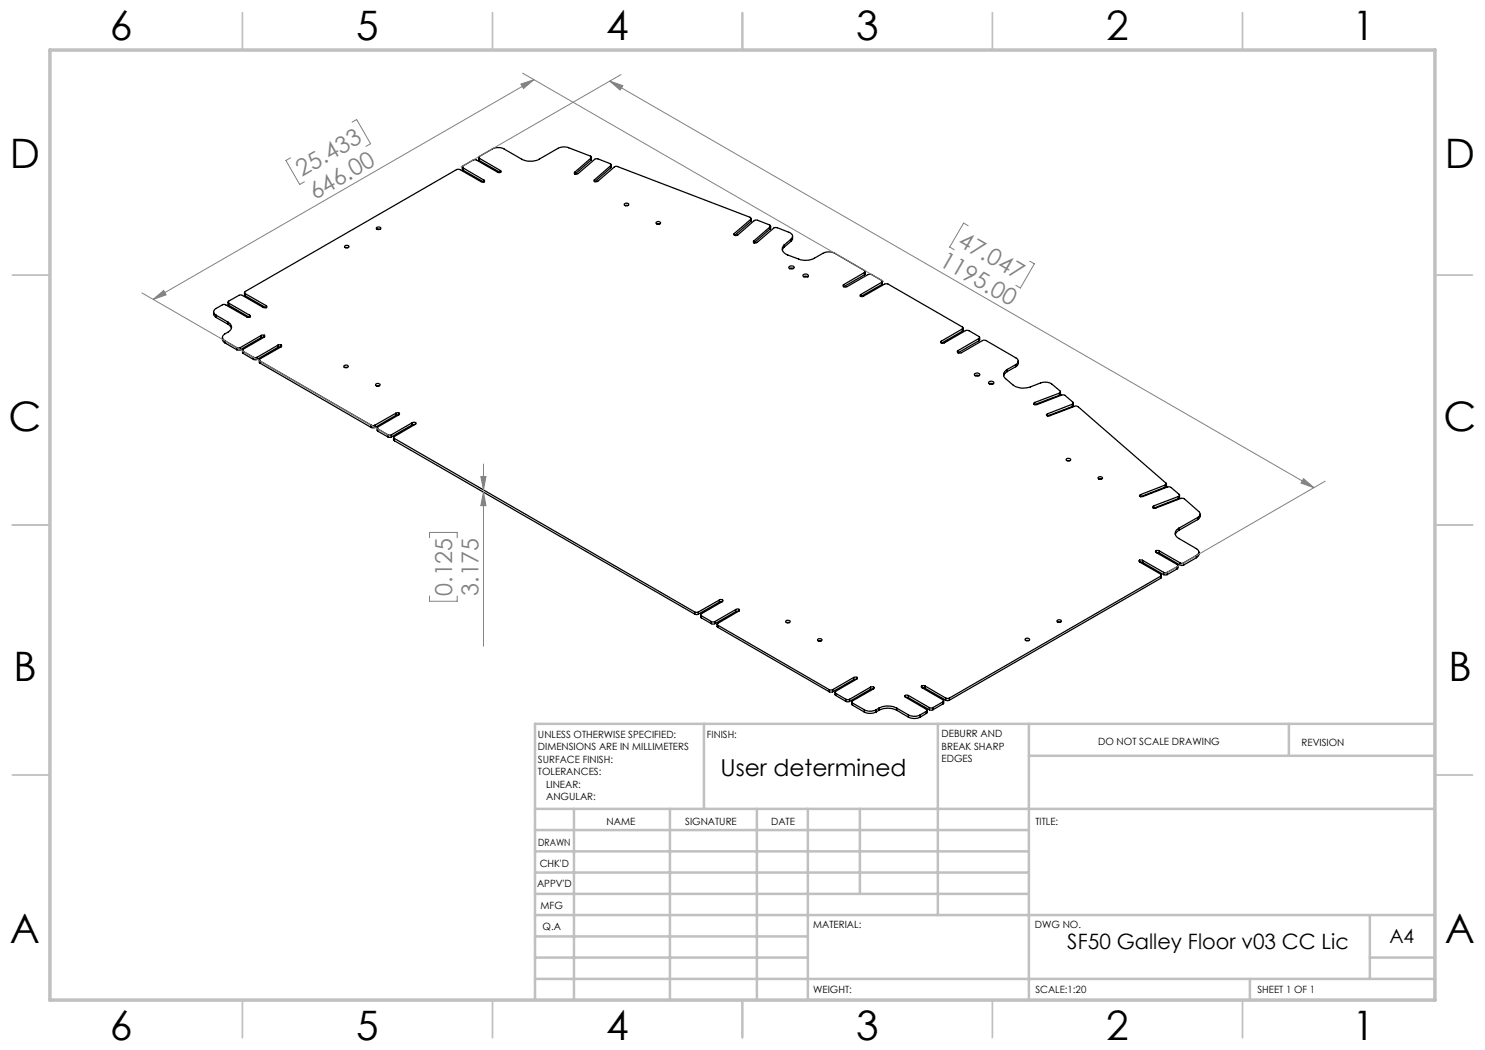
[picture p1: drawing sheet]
<svg xmlns="http://www.w3.org/2000/svg" width="297mm" height="210mm" viewBox="0 0 297 210" stroke-linecap="round" stroke-linejoin="round" font-family="sans-serif">
<g fill="none" stroke="#000" stroke-width=".25">
<path d="M92.5 33.4l.1 .6M92.6 33.6l-.1-.2v-.2l2.3-1.2h.3l4.5 2.5 .6-.1v-.2l-.1-.1M92.6 33.6l4.2 2.4M92.6 33.6v.4M92.6 34l4.1 2.4 .1-.4M95.7 31.5l.2 .6M95.9 31.7l4.2 2.4M95.9 31.7v.4M95.9 32.1l4.1 2.4M96.8 36l.1 .3-.5 .1-4.4-2.5h-.6l-42.4 24.4-.1 .2 .1 .2M100.1 34.1v.4M114.9 34.5v.2l.1 .1"/>
<path d="M114.9 34.5v.3M118.2 31.6l.1-.2-.2-.2-4.4-1.6a2.55 2.55 0 0 0-2.1 .1l-3.7 2.1a4 4 0 0 1-3.5 0l-3.6-2a2.61 2.61 0 0 0-2.3 0l-2.7 1.6 .1 .3M118.2 31.6l-3.3 2.9M118.2 31.6v.4M118.2 32l-3.2 2.8M118.3 31.5l-.1 .5M118.9 36l-.1 .2 .2 .1M118.9 36v.3M119 36.3h.5l3.4-2.9 .5-.1 26.6 10.2 .2 .2-.1 .2M122.2 33.1v-.2l-.2-.2-2.4-.9h-.6l-3.4 2.9-.6 .1M122.2 33.1l-3.3 2.9M122.2 33.1v.4"/>
<path d="M122.2 33.5l-3.2 2.8M122.2 33v.5M48.9 58.5l.1 .7M49 58.7l4.2 2.4M49 58.7v.5M49 59.2l4.2 2.4M68.9 49.2a.44 .44 0 0 1 .5-.2 .44 .44 0 0 1 .3 .5 .47 .47 0 0 1-.8-.3zM69.1 49.5h.5M75.4 45.5a.44 .44 0 0 1 .5-.2 .44 .44 0 0 1 .2 .5 .49 .49 0 0 1-.8-.2zM75.5 45.9h.5M124.8 40.8a.46 .46 0 0 1 .5-.2 .46 .46 0 0 1 .4 .4 .48 .48 0 0 1-.5 .2 .48 .48 0 0 1-.4-.4zM125 41.1h.6"/>
<path d="M131.2 44.5a.47 .47 0 0 1 .5-.2 .47 .47 0 0 1 .4 .4 .47 .47 0 0 1-.5 .2 .47 .47 0 0 1-.4-.4zM131.4 44.8h.5M146.9 46.7l-.1 .2 .1 .2M146.9 46.7v.3M150.1 43.9l-3.2 2.8M150.1 43.9v.4M150.1 44.3l-3.2 2.8M150.2 43.7l-.1 .6M150.7 48.2v.2l.1 .2M150.7 48.2v.3M154 45.4l.1-.2-.2-.2-2.5-1h-.3l-3.5 3-.7 .1M154 45.4l-3.3 2.8"/>
<path d="M154 45.4v.4M154 45.8l-3.2 2.8M154.1 45.2l-.1 .6M156.8 49a1.08 1.08 0 0 0 .4 1.9l2.5 .9a3.8 3.8 0 0 0 3.2-.2l1.7-.9a2.54 2.54 0 0 1 2.3 0l6 3.4a.19 .19 0 0 1 .2 .2 .19 .19 0 0 1-.2 .2M156.8 49.4l-.3 .6M156.8 49v.4M157.8 53.3a.55 .55 0 0 1 .6-.1 .55 .55 0 0 1 .4 .4 .63 .63 0 0 1-1-.2zM158.3 47.8a.76 .76 0 0 0 .2-.8 .76 .76 0 0 0-.7-.5l-2.4-1h-.5l-3.5 3-.6 .1M158.3 47.8l-1.5 1.2M158.3 47.8v.4M158.3 48.2l-1.5 1.2M158.5 47.3a.86 .86 0 0 1-.2 .9"/>
<path d="M158.7 53.7h-.8M158.7 53.7h.1M160.7 55a.58 .58 0 0 1 .9 .2 .66 .66 0 0 1-1-.1zM160.7 55.3l.3-.1 .5 .1M161.5 55.3h.1M168.7 56.9l-.1 .2 .1 .2M168.7 56.9v.4M172.2 58.9l-.2 .3 .5 .1 4.4-2.5h.7l14.9 8.6 .1 .2-.1 .2M172.2 58.9v.4M172.9 54.5l-4.2 2.4M172.9 54.5v.5M172.9 55l-4.2 2.4"/>
<path d="M173.1 54.3v.4l-.2 .3M176.3 56.5l.2-.2-.1-.2-2.1-1.2-.5-.1-4.4 2.6-.7-.1M176.3 56.5l-4.1 2.4M176.3 56.5v.4M176.3 56.9l-4.1 2.4M176.5 56.3v.5l-.2 .1M42.7 62.4a.96 .96 0 0 0 .5 1.1M43.2 63a.7 .7 0 0 1-.5-.6 .7 .7 0 0 1 .5-.7l1.3-.7 .4-.1 4.6 2.6 .5-.1 .1-.2-.2-.2M43.2 63l2.4 1.4M43.2 63v.5M43.2 63.5l2.4 1.3M44.5 67.5v.6l.5 .5"/>
<path d="M45 68.1l2.3 1.4M45 68.1v.5M45 68.6l2.3 1.3M45.6 64.4a1.08 1.08 0 0 1 .7 1 1.08 1.08 0 0 1-.7 1.1l-.6 .3a.73 .73 0 0 0-.5 .7 .73 .73 0 0 0 .5 .6M45.6 64.8l.7 .8M45.6 64.4v.4M45.6 60.4v.5l.2 .2M45.8 60.6l-.2-.1 .2-.3 2.4-1.2 4.8 2.6a.26 .26 0 0 0 .3-.1 .26 .26 0 0 0-.1-.4M45.8 60.6l4.1 2.4M45.8 60.6v.5M45.8 61.1l4.1 2.4M47.3 69.5h.7"/>
<path d="M47.3 69.9h.7M47.3 69.5v.4M48 69.5v.4M48.5 70.1v.4l.1 .2M48.6 70.3l2.1 1.2M48.6 70.3v.4M48.6 70.7l2.1 1.2M49.9 63v.4M50.7 71.5h.7M50.7 71.9h.7M50.7 71.5v.4M51.4 71.5v.4"/>
<path d="M51.9 72v.5l.1 .1M52 72.2l22.3 12.8M52 72.6l22.3 12.9M52 72.2v.4M52.2 67.1l-4.2 2.4M52.2 67.1v.4M52.2 67.5l-4.2 2.4M52.8 67.5h-.6M52.9 67.1v.3l-4.3 2.5-.1 .2 .1 .2M52.9 67.1h-.7M52.9 67.1v.3M53.2 61.1v.4"/>
<path d="M55.6 69l-4.2 2.5M55.6 69v.5M55.6 69.5l-4.2 2.4M56.1 69.4l-.5 .1M56.2 69l.1 .2-.1 .2-4.3 2.4v.3l.1 .1M56.2 69h-.6M56.2 69v.3M68.8 73.2a.46 .46 0 0 1 .5-.2 .46 .46 0 0 1 .3 .4 .49 .49 0 0 1-.8-.2zM68.9 73.5h.6M75.1 76.9a.51 .51 0 0 1 .9 .1 .49 .49 0 0 1-.5 .2 .49 .49 0 0 1-.4-.3zM75.3 77.2h.5M188.3 68.2v.4"/>
<path d="M191.6 70.1l-.1 .2 .1 .2M191.6 70.5l.6 .1 4.3-2.5 .5-.1 6.2 3.6a.72 .72 0 0 1 .4 .6 .72 .72 0 0 1-.4 .7M191.6 70.1v.4M192.5 65.8l-4.2 2.4M192.5 65.8v.4M192.5 66.2l-4.2 2.4M192.6 65.6v.5l-.1 .1M194.9 74.7a.58 .58 0 0 1 1 .3 .63 .63 0 0 1-1-.1zM195 75.1l.4-.1 .4 .1M195.8 67.7l.1-.2-.1-.2-2.1-1.2h-.5l-4.4 2.5h-.6l-.1-.2 .2-.2M195.8 67.7l-4.2 2.4M195.8 67.7v.4"/>
<path d="M195.8 68.1l-4.2 2.4M195.9 67.5l-.1 .6M197.8 76.4a.59 .59 0 0 1 1 .3 .59 .59 0 0 1-1.1-.2zM197.9 76.8h.7M201.4 73.9a1.07 1.07 0 0 0-.3 1.8l1.5 1.3a3.7 3.7 0 0 0 3.5 .4l2-.8a2.43 2.43 0 0 1 2.3 .3l1.6 1.3 .1 .2-.2 .2M201.4 74.3l-.7 .8M201.4 73.9v.4M203.2 72.9l-1.8 1M203.2 72.9v.4M203.2 73.3l-1.8 1M203.6 72.2a.87 .87 0 0 1-.4 1.1M211.9 78.6l-5 1.9"/>
<path d="M211.9 78.6v.4M211.9 79l-5 1.9v-.4M212.1 78.4v.5l-.2 .1M74.3 85l.3 .2 .4-.2M74.3 85.5h.7M74.3 85v.5M75 85v.5M75.4 85.6v.5l.2 .1M75.6 85.8l2 1.2M75.6 85.8v.4M75.6 86.2l2 1.2M77.6 87l.3 .1 .4-.1"/>
<path d="M77.6 87.4l.2 .1 .5-.1M77.6 87v.4M78.3 87v.4M78.7 87.5v.4l.2 .3M78.9 87.7l60.1 34.7M78.9 87.7v.5M78.9 88.2l60.1 34.6M79.2 82.6l-4.2 2.4M79.2 82.6v.5M79.2 83.1l-4.2 2.4M79.7 83l-.5 .1M79.8 82.6l.1 .2-.1 .2-4.3 2.4-.1 .2 .2 .2"/>
<path d="M79.8 82.6h-.6M79.8 82.6v.3M82.4 84.6l-4.1 2.4M82.4 84.6v.4M82.4 85l-4.1 2.4M83 84.9l-.6 .1M83.1 84.5v.3l-4.2 2.5a.19 .19 0 0 0-.2 .2 .19 .19 0 0 0 .2 .2M83.1 84.5l-.7 .1M83.1 84.5v.3M206.9 80.5l-.2 .2 .1 .1 .6 .1 5-1.9h.4l1.8 1.5v.2l-.1 .1M209.5 82.8l-.2 .3 .6 .1 5.2-2 .5 .1 17.7 15.4v.2l-.3 .1M213.3 91.7a.44 .44 0 0 1 .5-.1 .44 .44 0 0 1 .3 .5 .49 .49 0 0 1-.8-.2z"/>
<path d="M213.4 92.1h.6M214.5 80.8l-5 2M214.5 80.8v.5M214.5 81.3l-5 1.9v-.4M214.7 80.6v.5l-.2 .2M219.6 95.5a.46 .46 0 0 1 .5-.2 .46 .46 0 0 1 .4 .4 .49 .49 0 0 1-.9-.2zM219.8 95.8h.5M228.1 98.9l-.1 .1a.28 .28 0 0 0 0 .4 .28 .28 0 0 0 .4-.1l5.3-1.9h.4l1.7 1.5 .1 .2-.2 .2M233 97l-4.9 1.9M233 97v.4M233 97.4l-4.9 1.9v-.4M233.3 96.8v.5l-.3 .1"/>
<path d="M235.7 99.3l-4.9 1.9M235.7 99.3v.4M235.7 99.7l-4.9 1.9v-.4M235.9 99.1v.4l-.2 .2M144.5 120l.1 .1-.1 .2-4.3 2.5-.1 .2 .2 .1M144.5 120h-.6M144.5 120v.3M227.9 112l.6 .1M227.9 112l-.1 .2 .2 .2 4.2 2.5 .1 .2-.2 .1M227.9 112v.4M228 112.4l.5 .1M228.5 112.1l4.2 2.4"/>
<path d="M228.5 112.1v.4M228.5 112.5l4.2 2.4M230.8 101.2l-.2 .1a.36 .36 0 0 0 .2 .4 .36 .36 0 0 0 .4-.1l4.9-1.9h.5l3.1 2.6a.7 .7 0 0 1-.2 1.2M231.2 110.1l.6 .1M231.2 110.1l-.1 .3 .1 .1 4.2 2.4 .2 .2-.2 .2M231.2 110.1v.3M231.3 110.5l.5 .1M231.8 110.2l4.2 2.4M231.8 110.2v.4M231.8 110.6l4.2 2.4M232.1 115.2l-42.2 24.4M232.1 115.2v.5"/>
<path d="M232.1 115.7l-42.2 24.3M232.3 115v.5l-.2 .2M232.7 114.5l.3 .1 .4-.1M232.7 114.9h.7M232.7 114.5v.4M233.4 114.5v.4M235.4 113.3l-2 1.2M235.4 113.3v.5M235.4 113.8l-2 1.1M235.6 113.1v.5l-.2 .2M235.8 105.6a1.08 1.08 0 0 0-.8 1.1 1.08 1.08 0 0 0 .8 1l3.5 2a.7 .7 0 0 1 .5 .7 .7 .7 0 0 1-.5 .7M235.8 106.1l-.7 .8"/>
<path d="M235.8 105.6v.5M236 112.6l.3 .1 .4-.1M236 113h.7M236 112.6v.4M236.7 112.6v.4M239.3 111.1l-2.6 1.5M239.3 111.1v.4M239.3 111.5l-2.6 1.5M239.5 103.5l-3.7 2.1M239.5 103.5v.4M239.5 103.9l-3.7 2.2M239.8 110.4a.96 .96 0 0 1-.5 1.1"/>
<path d="M240 102.8v.7l-.5 .4M139 122.4h.7M139 122.8l.3 .1 .4-.1M139 122.4v.4M139.7 122.4v.4M140.1 122.9v.5l.2 .2M140.3 123.1l2 1.2M140.3 123.6l2 1.1M140.3 123.1v.5M142.3 124.3h.7M142.3 124.7l.3 .1 .4-.1M142.3 124.3v.4"/>
<path d="M143 124.3v.4M143.4 124.8v.5l.2 .2M143.6 125.1l22.2 12.8M143.6 125.1v.4M143.6 125.5l22.2 12.9M143.9 120l-4.2 2.4M143.9 120v.4M143.9 120.4l-4.2 2.4M144.4 120.4h-.5M147.1 121.9l-4.1 2.4M147.1 121.9v.4M147.1 122.3l-4.1 2.4"/>
<path d="M147.7 122.3h-.6M147.8 121.9v.3l-4.2 2.5a.19 .19 0 0 0-.2 .2 .19 .19 0 0 0 .2 .2M147.8 121.9h-.7M147.8 121.9v.3M157.2 124.1a.42 .42 0 0 1 .5-.1 .42 .42 0 0 1 .3 .5 .47 .47 0 0 1-.8-.3zM157.3 124.5h.6M163.5 127.9a.46 .46 0 0 1 .5-.2 .46 .46 0 0 1 .4 .4 .49 .49 0 0 1-.9-.2zM163.7 128.2h.5M165.8 137.9h.7M165.8 138.4h.7M165.8 137.9v.5M166.5 137.9v.5"/>
<path d="M167 138.5v.5l.1 .1M167.1 138.7l2.1 1.2M167.1 138.7v.4M167.1 139.1l2.1 1.2M169.2 139.9h.7M169.2 139.9v.4M169.9 139.9v.4M170.7 135.5l-4.2 2.4M170.7 135.5v.4M170.7 135.9l-4.2 2.5M171.3 135.9h-.6M171.4 135.5v.3l-4.3 2.4-.1 .2 .1 .3"/>
<path d="M171.4 135.5h-.7M171.4 135.5v.3M174.1 137.4l-4.2 2.5M174.1 137.4v.5M174.1 137.9l-4.2 2.4M174.6 137.8l-.5 .1M174.7 137.4l.1 .2-.1 .2-4.2 2.4-.1 .2 .1 .2M174.7 137.4h-.6M174.7 137.4v.4M181 139.1h.7M181 139.1v.3l4.3 2.5 .1 .2-.1 .2M181 139.1v.3"/>
<path d="M181.2 139.5l.5 .1M181.7 139.1l4.2 2.4M181.7 139.1v.5M181.7 139.6l4.2 2.3M184.4 137.2h.6M184.4 137.2l-.1 .2 .1 .1 4.3 2.5v.2l-.1 .2M184.4 137.2v.3M184.5 137.6h.5M185 137.2l4.2 2.4M185 137.2v.4M185 137.6l4.2 2.4M189.2 139.6h.7"/>
<path d="M189.2 139.6v.4M189.9 139.6v.4M205 127.8a.47 .47 0 0 1 .5-.2 .47 .47 0 0 1 .4 .4 .47 .47 0 0 1-.5 .2 .47 .47 0 0 1-.4-.4zM205.2 128.1h.5M211.4 124.1a.46 .46 0 0 1 .5-.2 .46 .46 0 0 1 .3 .4 .49 .49 0 0 1-.8-.2zM211.6 124.5h.5M169.2 140.3h.7M170.4 140.4v.5l.1 .1M170.5 140.6l2.4 1.3M170.5 140.6v.4M170.5 141l2.4 1.4M172.9 141.9a2.62 2.62 0 0 0 2.3 0"/>
<path d="M172.9 142.4a2.62 2.62 0 0 0 2.3 0M172.9 141.9v.5M175.2 141.9v.5M175.8 141.6a4 4 0 0 1 3.6 0M175.8 142.1a4 4 0 0 1 3.6 0M175.8 141.6l-.6 .3M175.8 141.6v.5M175.8 142.1l-.6 .3M179.4 141.6l2.3 1.4M179.4 141.6v.5M179.4 142.1l2.3 1.3M181.7 143a2.62 2.62 0 0 0 2.3 0"/>
<path d="M181.7 143.4a2.61 2.61 0 0 0 2.3 0M181.7 143v.4M184 143v.4M185.3 142.3l-1.3 .7M185.3 142.3v.4M185.3 142.7l-1.3 .7M185.4 142.1v.4l-.1 .2M185.9 141.5h.7M185.9 141.9l.3 .2 .4-.2M185.9 141.5v.4M186.6 141.5v.4M188.6 140.4l-2 1.1"/>
<path d="M188.6 140.4v.4M188.6 140.8l-2 1.1M188.7 140.2v.4l-.1 .2M189.2 140l.3 .2 .4-.2"/>
</g>
<g fill="none" stroke="#808080" stroke-width=".2">
<path d="M104.2 16.8l2.6-.9-2.1 1.8zM104.5 14.6l72.2 41.7M106.8 15.9l-76.1 44M122 16.2l2.6 .9-.6 .9zM122 16.2l140.8 81.3M124.2 14.9l-32 18.5M58.1 31.6l-.9 .5 2.7 4.8 1-.5M70.4 24.4l.9-.5 2.8 4.8-.9 .6M28.4 58.6l49.6 28.6M30.7 59.9l2-1.8 .5 .9zM193.6 45.1l-.9-.5-2.8 4.8 1 .5M206 52.2l.9 .6-2.8 4.8-.9-.5"/>
<path d="M96.2 95.3h1l-.5 2.7zM96.7 98.4l.5 2.7h-1zM96.7 92.8v36.4M260.7 95.7l2.1 1.8-2.6-.9zM265 96.2l-32 18.5M85.9 107.6v-1.1h5.5v1.1M85.9 119.2v1.1h5.5v-1.1"/>
</g>
<g fill="none" stroke="#c0c0c0" stroke-width=".35">
<path d="M48.5 2.5v7.5M98.5 2.5v7.5M148.5 2.5v7.5M198.5 2.5v7.5M248.5 2.5v7.5M2.5 55h7.5M287 55h7.5M2.5 105h7.5M287 105h7.5M2.5 155h7.5M287 155h7.5M48.5 200v7.5"/>
<path d="M98.5 200v7.5M148.5 200v7.5M198.5 200v7.5M248.5 200v7.5"/>
</g>
<g fill="none" stroke="#c0c0c0" stroke-width=".5">
<path d="M140.8 144.8v17M187.6 144.8v38.2M205.8 144.8v55.2M205.8 151.2h81.2M257.8 144.8v6.4M287 144.8h-180v55.2M107 161.8h180M107 178.8h98.8M107 174.5h98.8M107 170.3h98.8M107 166h98.8M114.8 161.8v38.2"/>
<path d="M134 161.8v38.2M151.4 161.8v38.2M161.6 161.8v38.2M172 161.8v17M107 195.8h180M107 191.5h54.6M107 187.3h54.6M107 183h180M250 195.8v4.2M274 191.5h13M274 183v12.8"/>
</g>
<path d="M10 10h277v190h-277z" fill="none" stroke="#c0c0c0" stroke-width=".7"/>
<g fill="#808080">
<path d="M104.2 16.8l2.6-.9-2.1 1.8zM30.7 59.9l2-1.8 .5 .9z"/>
<path d="M96.2 95.3h1l-.5 2.7zM96.7 98.4l.5 2.7h-1z"/>
<path d="M122 16.2l2.6 .9-.6 .9zM260.7 95.7l2.1 1.8-2.6-.9z"/>
</g>
<g font-size="8.1">
<text x="22" y="8">6</text>
<text x="71.2" y="8">5</text>
<text x="121.2" y="8">4</text>
<text x="171.2" y="8">3</text>
<text x="221.2" y="8">2</text>
<text x="270.5" y="8">1</text>
<text x="2" y="33.6">D</text>
<text x="289" y="33.6">D</text>
<text x="1.7" y="86.1">C</text>
<text x="288.7" y="86.1">C</text>
<text x="2.7" y="136.1">B</text>
<text x="289.7" y="136.1">B</text>
<text x="2" y="188.6">A</text>
<text x="289" y="188.6">A</text>
<text x="22" y="208">6</text>
<text x="71.2" y="208">5</text>
<text x="121.2" y="208">4</text>
<text x="171.2" y="208">3</text>
<text x="221.2" y="208">2</text>
<text x="270.5" y="208">1</text>
</g>
<g font-size="4.7" fill="#808080">
<text x="60.4" y="35.5" transform="rotate(-30 60.4 35.5)">25.433</text>
<text x="63" y="40" transform="rotate(-30 63 40)">646.00</text>
<text x="187.6" y="52.9" transform="rotate(30 187.6 52.9)">1195.00</text>
<text x="191.4" y="49.1" transform="rotate(30 191.4 49.1)">47.047</text>
<text x="90.4" y="119.2" transform="rotate(-90 90.4 119.2)">0.125</text>
<text x="95.7" y="119.2" transform="rotate(-90 95.7 119.2)">3.175</text>
</g>
<text font-size="4.7" x="144.1" y="155.1">User determined</text>
<text font-size="4.2" x="213.5" y="189.8">SF50 Galley Floor v03 CC Lic</text>
<text font-size="3.9" x="277.9" y="188.5">A4</text>
<g font-size="2">
<text x="107.6" y="147.6">UNLESS OTHERWISE SPECIFIED:</text>
<text x="141.4" y="147.6">FINISH:</text>
<text x="188.3" y="147.5">DEBURR AND</text>
<text x="188.3" y="150">BREAK SHARP</text>
<text x="219.6" y="149">DO NOT SCALE DRAWING</text>
<text x="260.3" y="149.2">REVISION</text>
<text x="107.6" y="150.1">DIMENSIONS ARE IN MILLIMETERS</text>
<text x="107.6" y="152.6">SURFACE FINISH:</text>
<text x="107.6" y="155.1">TOLERANCES:</text>
<text x="188.3" y="152.5">EDGES</text>
<text x="109.2" y="157.6">LINEAR:</text>
<text x="109.2" y="160.1">ANGULAR:</text>
<text x="121.3" y="165">NAME</text>
<text x="137" y="164.9">SIGNATURE</text>
<text x="154.2" y="164.9">DATE</text>
<text x="207.1" y="164.9">TITLE:</text>
<text x="107.6" y="169.1">DRAWN</text>
<text x="107.9" y="173.3">CHK'D</text>
<text x="107.4" y="177.4">APPV'D</text>
<text x="108.1" y="181.8">MFG</text>
<text x="108.5" y="186">Q.A</text>
<text x="162.6" y="185.5">MATERIAL:</text>
<text x="207" y="185.5">DWG NO.</text>
<text x="162.6" y="198.5">WEIGHT:</text>
<text x="207.1" y="198.6">SCALE:1:20</text>
<text x="251.5" y="198.6">SHEET 1 OF 1</text>
</g>
</svg>
